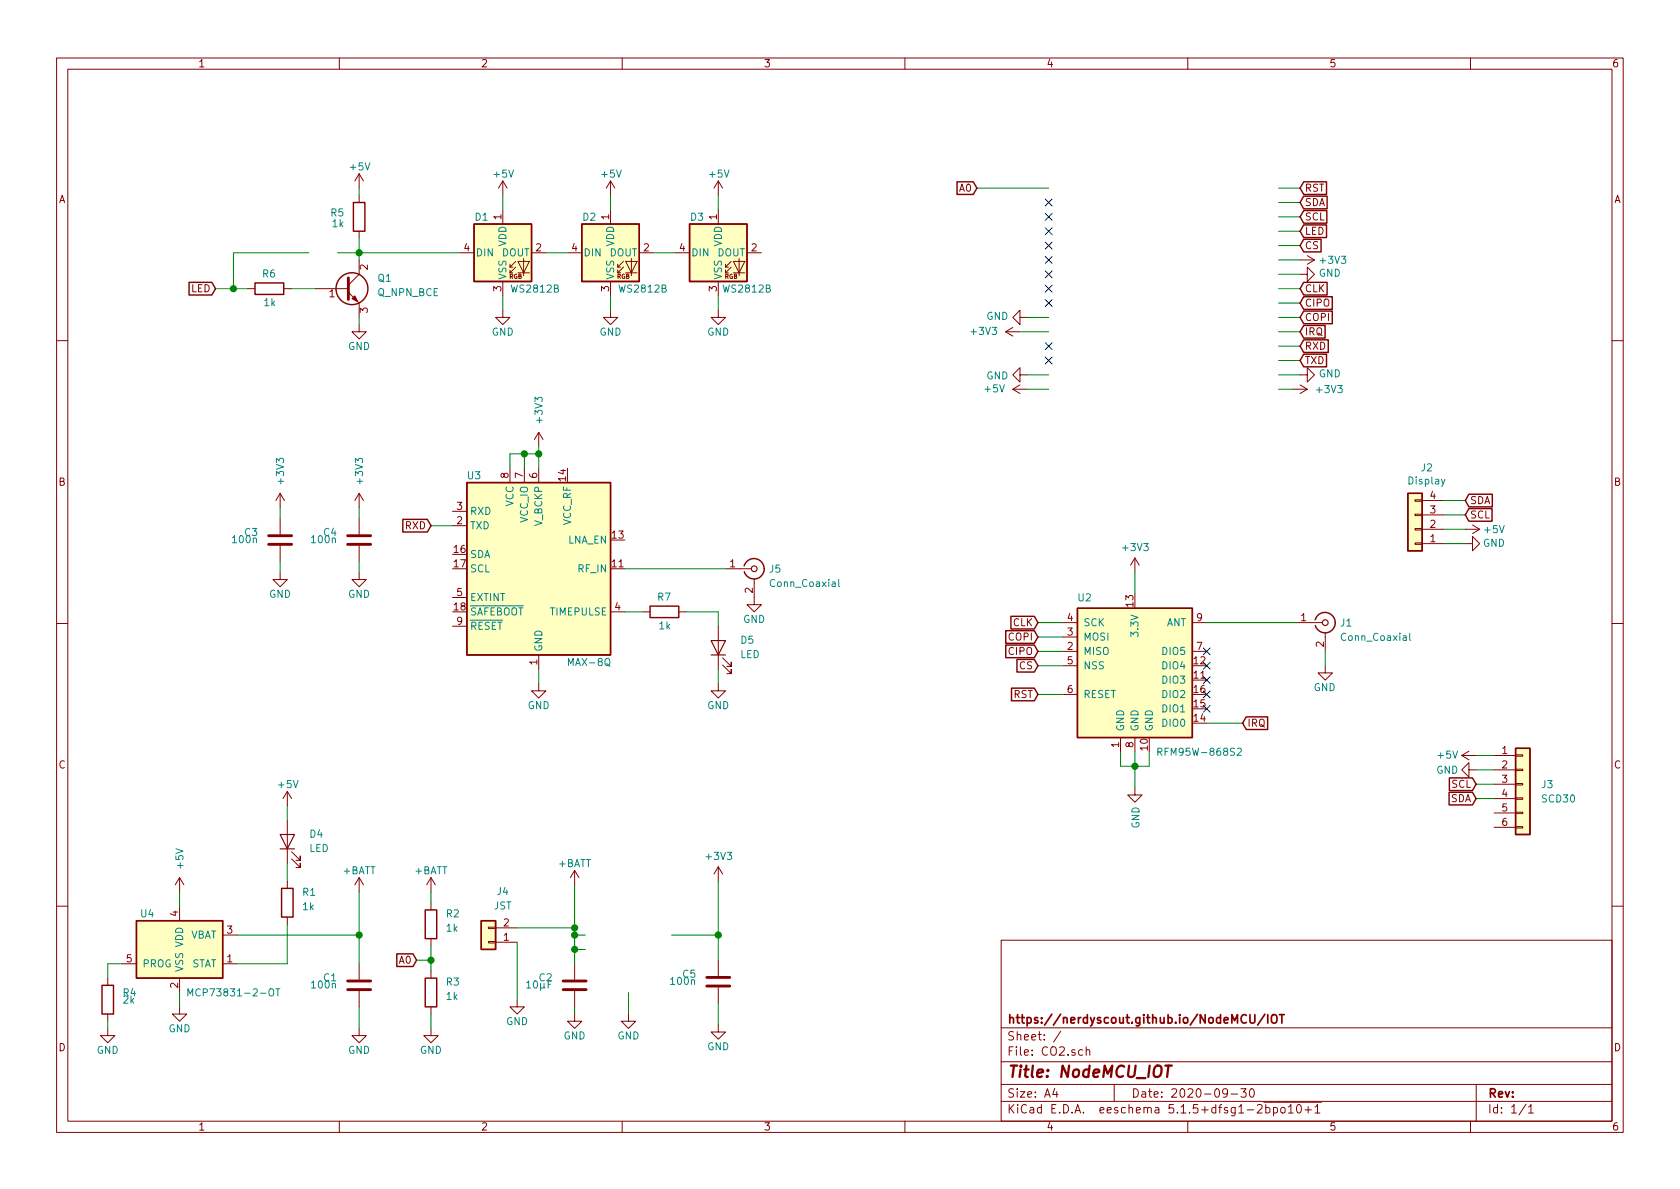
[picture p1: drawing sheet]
<svg xmlns="http://www.w3.org/2000/svg" width="297mm" height="210mm" viewBox="0 0 297 210" stroke-linecap="round" stroke-linejoin="round" font-family="sans-serif">
<g fill="none" stroke="#840000" stroke-width=".18">
<path d="M10 10.3h277v189.9h-277zM12 12.2h273v186.1h-273zM60 10.3v1.9M110 10.3v1.9M160 10.3v1.9M210 10.3v1.9M260 10.3v1.9M63.5 30.7v2.6M63.5 34.5v1.3M63.5 30.7l-.8 1.3M63.5 30.7l.8 1.3M88.9 32l-.8 1.3"/>
<path d="M88.9 32v2.5M88.9 37.1v2.5M88.9 32l.8 1.3M107.9 32l-.7 1.3M107.9 32v2.5M107.9 37.1v2.5M107.9 32l.8 1.3M127 32v2.5M127 37.1v2.5M127 32l-.8 1.3M127 32l.8 1.3M43.8 51h1.3"/>
<path d="M50.2 51h1.2M55.9 51h5.7M61.6 51.7l1.9 1.9v2.5M63.5 57.4v1.3h-1.3l1.3 1.2 1.3-1.2h-1.3M63.5 40.9v1.3M63.5 46v2.5l-1.9 1.9M81.3 44.7h2.5M88.9 54.9v1.2h-1.3l1.3 1.3 1.3-1.3h-1.3M88.9 49.8v2.5M90.2 47.2h.5M91.2 47.2l-1 1.1v-.6M91.2 46.2l-1 1v-.5"/>
<path d="M91.6 46.2h2l-1 2.1zM91.6 48.3h2M92.6 45.7v3.1M94 44.7h2.5M100.3 44.7h2.6M107.9 54.9v1.2h-1.2l1.2 1.3 1.3-1.3h-1.3M107.9 49.8v2.5M109.2 47.2h.5M110.2 47.2l-1 1.1v-.6M110.2 46.2l-1 1v-.5M110.6 46.2h2l-1 2.1zM110.6 48.3h2"/>
<path d="M111.6 45.7v3.1M113 44.7h2.6M119.4 44.7h2.5M127 54.9v1.2h-1.3l1.3 1.3 1.3-1.3h-1.3M127 49.8v2.5M128.3 47.2h.5M129.3 47.2l-1 1.1v-.6M129.3 46.2l-1 1v-.5M129.7 46.2h2l-1 2.1zM129.7 48.3h2M130.7 45.7v3.1M132.1 44.7h2.5"/>
<path d="M177.8 58.7l1.3 .7M177.8 58.7h2.5M179.1 57.9l-1.3 .8M180.3 56.1v1.3l-1.2-1.3 1.2-1.2v1.2h1.3M229.9 48.5h1.2v-1.3l1.3 1.3-1.3 1.3v-1.3M229.9 46h2.5M231.1 45.2l1.3 .8M232.4 46l-1.3 .7M10 60.2h2M95.2 76.4l-.7 1.3M95.2 76.4v2.6M95.2 76.4l.8 1.3"/>
<path d="M179.1 68.8l1.2 .8M179.1 68.8h2.5M180.3 66.3v-1.3l-1.2 1.3 1.2 1.3v-1.3h1.3M180.3 68.1l-1.2 .7M228.6 68.8h2.5M229.9 66.3h1.2v-1.3l1.3 1.3-1.3 1.3v-1.3M229.9 68.1l1.2 .7M231.1 68.8l-1.2 .8M285 60.2h2M49.5 87.2l-.7 1.3M49.5 87.2v2.6M49.5 91.7v2.8"/>
<path d="M49.5 96.5v2.8M49.5 87.2l.8 1.3M63.5 87.2v2.6M63.5 91.7v2.8M63.5 96.5v2.8M63.5 87.2l-.8 1.3M63.5 87.2l.8 1.3M80 93h2.5M80 90.4h2.5M90.2 82.8v2.5M92.7 82.8v2.5M95.2 82.8v2.5"/>
<path d="M200.7 98.7l-.8 1.2M200.7 98.7v2.5M200.7 98.7l.7 1.2M250.2 88.4h1.3v.2h-1.3zM250.2 90.9h1.3v.3h-1.3zM250.2 96h1.3v.3h-1.3zM250.2 93.5h1.3v.2h-1.3zM251.5 96.1h3.8M251.5 93.6h3.8M251.5 91.1h3.8M251.5 88.5h3.8M259.1 96.1h1.2v-1.2l1.3 1.2-1.3 1.3v-1.3"/>
<path d="M259.1 93.6h2.5M260.3 92.8l1.3 .8M261.6 93.6l-1.3 .8M10 110.3h2M49.5 101.2v1.3h1.3l-1.3 1.3-1.2-1.3h1.2M63.5 101.2v1.3h1.3l-1.3 1.3-1.3-1.3h1.3M80 105.7h2.5M80 110.7h2.5M95.2 115.8v2.6M107.9 108.2h2.6M113.7 108.2h1.2M120 108.2h1.3"/>
<path d="M127 110.7v7.7M127.8 117.6l1.5 1.5v-.7v.7h-.8M127.8 116.3l1.5 1.6v-.8v.8h-.8M128.3 100.6h4.5M133.3 102.4v4.5h1.3l-1.3 1.3-1.2-1.3h1.2M188 110.1h2.5M188 115.2h2.5M188 112.6h2.5M188 117.7h2.5M210.8 110.1h2.6M210.8 115.2h2.6M229.2 110.1h4.6"/>
<path d="M234.3 117.7v1.3h1.3l-1.3 1.3-1.3-1.3h1.3M234.3 111.9v3.3M285 110.3h2M50.8 139.9l-.8 1.3M50.8 139.9v2.6M50.8 139.9l.8 1.3M95.2 120.9v1.3h1.3l-1.3 1.2-1.2-1.2h1.2M127 120.9v1.3h1.3l-1.3 1.2-1.3-1.2h1.3M188 122.8h2.5M198.1 130.4v2.6M200.7 139.3v1.3h1.2l-1.2 1.3-1.3-1.3h1.3M200.7 130.4v2.6"/>
<path d="M258.4 133.6h2.6M258.4 133.6l1.3 .8M259.7 136.1v-1.2l-1.3 1.2 1.3 1.3v-1.3h1.3M259.7 132.8l-1.3 .8M264.2 133.6h3.8M264.2 136.1h3.8M264.2 138.7h3.8M268 136h1.2v.3h-1.2zM268 133.5h1.2v.2h-1.2zM268 138.6h1.2v.2h-1.2zM31.7 155.2l-.7 1.3M31.7 155.2v2.5"/>
<path d="M31.7 155.2l.8 1.3M50.8 145v7.6M50.8 155.8v1.3M51.6 151.9l1.5 1.5v-.8v.8h-.8M51.6 150.6l1.5 1.5v-.7v.7h-.8M63.5 155.2v2.5M63.5 155.2l-.8 1.3M63.5 155.2l.8 1.3M76.2 155.2l-.8 1.3M76.2 155.2v2.5M76.2 159.6v1.3M76.2 155.2l.8 1.3"/>
<path d="M101.6 153.9l-.8 1.3M101.6 153.9v2.6M101.6 153.9l.8 1.3M127 153.3l-.8 1.3M127 153.3v2.5M127 153.3l.8 1.3M264.2 141.2h3.8M264.2 143.8h3.8M264.2 146.3h3.8M268 143.6h1.2v.3h-1.2zM268 146.2h1.2v.2h-1.2zM268 141.1h1.2v.2h-1.2z"/>
<path d="M10 160.2h2M19 173v1.2M19 179.3v1.3M21.6 170.4h2.5M31.7 178v1.3h1.3l-1.3 1.3-1.2-1.3h1.2M31.7 160.3v2.5M31.7 173v2.5M39.4 170.4h2.5M39.4 165.3h2.5M50.8 162.2v1.2M63.5 170.4v2.8M63.5 175.3v2.7"/>
<path d="M76.2 166v1.3M76.2 171.7v1.3M76.2 178v1.3M86.4 164h1.2v.2h-1.2zM86.4 166.5h1.2v.2h-1.2zM87.6 166.6h3.8M87.6 164.1h3.8M91.4 176.8v1.2h1.3l-1.3 1.3-1.2-1.3h1.2M101.6 179.3v1.3h1.3l-1.3 1.3-1.3-1.3h1.3M101.6 170.4v2.8M101.6 175.3v2.7M111.1 179.3v1.3h1.3l-1.3 1.3-1.2-1.3h1.2"/>
<path d="M127 169.8v2.8M127 174.6v2.8M177 166.3h108v32h-108zM285 160.2h2M19 181.9v1.2h1.3l-1.3 1.3-1.2-1.3h1.2M60 198.3v1.9M63.5 181.9v1.2h1.3l-1.3 1.3-1.3-1.3h1.3M76.2 181.9v1.2h1.3l-1.3 1.3-1.3-1.3h1.3M110 198.3v1.9M127 181.2v1.3h1.3l-1.3 1.3-1.3-1.3h1.3M160 198.3v1.9M177 194.8h108"/>
<path d="M177 191.8h108M177 187.8h108M177 181.8h108M186.5 192.5l-.4 1h1M186.8 193v1M187.6 182.3l-1.3 2M191.4 185.7l-.4-.1-.3 .3 .1 .6h.6M192 185.7l.3-.1 .3 .1 .1 .9M192 185.1v1.5M197 191.8v3M210 198.3v1.9M217 193.2l-.1 .2a.48 .48 0 0 1-.6-.1v-.6a.48 .48 0 0 1 .6-.1l.1 .1a1.19 1.19 0 0 1-.2 1.2l-.5 .1"/>
<path d="M217.7 193.5h1.1M219.4 192.5h.9l-.5 .6 .5 .1v.7l-.3 .1-.6-.1M221.1 192.6l.2-.1a.8 .8 0 0 1 .5 .8 .8 .8 0 0 1-.5 .7 1 1 0 0 1-.2-1.4zM222.3 195.5l.2-.2h.4l.3 .5-1 1h1M223.4 194.9h10.3M223.8 195.9l.4-.1 .3 .3v.6l-.3 .1-.4-.1M223.8 195.3v1.5M225.2 195.9l.4-.1 .3 .3-.1 .6-.2 .1-.4-.1M225.2 195.8v1.5M226.5 196l.2-.2 .5 .2v.5l-.1 .2-.4 .1-.2-.1zM227.8 195.8l.4-.5v1.5M227.8 196.8h.9"/>
<path d="M229.4 195.4l.2-.1a.8 .8 0 0 1 .5 .8 .8 .8 0 0 1-.5 .7 1 1 0 0 1-.2-1.4zM230.7 196.3h1.2M231.3 195.7v1.1M232.5 195.8l.4-.5v1.5M232.5 196.8h.9M260 198.3v1.9M261 191.8v6.5M269.8 195.2l-1.2 2M270.3 195.8l.4-.5v1.5M270.3 196.8h.8"/>
</g>
<path d="M206 188.4h1.2M206.6 188.4l-.3 2" fill="none" stroke="#840000" stroke-width=".41"/>
<path d="M221 179.4v1.2l.3 .3h.3l.3-.3v-1.2M223.6 179.3l-1.2 2M224.2 179.4v1.5M225 179.5a.5 .5 0 0 1 .5 0 .5 .5 0 0 1 .3 .4v.5a.5 .5 0 0 1-.5 .5 .5 .5 0 0 1-.5-.5v-.5zM226.2 179.4h.9M226.6 179.4v1.5" fill="none" stroke="#840000" stroke-width=".3"/>
<g fill="#ffffc2" stroke="#ffffc2" stroke-width=".18">
<path d="M85.1 162.8h2.5v5.1h-2.5z"/>
<path d="M24.1 162.8h15.3v10.2h-15.3z"/>
<path d="M82.5 85.3h25.4v30.5h-25.4z"/>
<path d="M268 132.3h2.5v15.3h-2.5z"/>
<path d="M102.9 39.6h10.1v10.2h-10.1z"/>
<path d="M121.9 39.6h10.2v10.2h-10.2z"/>
<path d="M83.8 39.6h10.2v10.2h-10.2z"/>
<path d="M190.5 107.6h20.3v22.8h-20.3z"/>
<path d="M248.9 87.2h2.6v10.2h-2.6z"/>
</g>
<g fill="none" stroke="#840000" stroke-width=".25">
<path d="M62.5 35.8h2v5.1h-2zM83.8 39.6h10.2v10.2h-10.2zM102.9 39.6h10.1v10.2h-10.1zM121.9 39.6h10.2v10.2h-10.2zM169.2 32.2h2.9l.6 1.1-.6 1.1h-2.9zM230.5 34.7h4.1v2.2h-4.1l-.6-1.1zM230.5 37.2h4.1v2.3h-4.1l-.6-1.2zM230.5 39.8h4v2.2h-4l-.6-1.1zM230.5 32.2h4v2.2h-4l-.6-1.1zM33.4 49.9h4.1l.6 1.1-.6 1.2h-4.1zM45.1 50h5.1v2.1h-5.1zM230.5 55h5.1v2.2h-5.1l-.6-1.1z"/>
<path d="M230.5 52.5h5.1v2.2h-5.1l-.6-1.1zM230.5 49.9h4.1v2.3h-4.1l-.6-1.2zM230.5 42.3h3.1v2.2h-3.1l-.6-1.1zM230.5 57.6h3.8v2.2h-3.8l-.6-1.1zM230.5 60.1h4.3v2.2h-4.3l-.6-1.1zM230.5 62.6h4v2.3h-4l-.6-1.2zM71.2 91.8h4.4l.6 1.2-.6 1.1h-4.4zM82.5 85.3h25.4v30.5h-25.4zM248.9 87.2h2.6v10.2h-2.6zM259.7 87.4h4.2v2.2h-4.2l-.6-1.1zM259.7 89.9h4.1v2.3h-4.1l-.6-1.1zM114.9 107.2h5.1v2h-5.1z"/>
<path d="M131.6 100.1a1.8 1.8 0 0 1 2-1.3 1.8 1.8 0 0 1 1.5 1.8M135.1 100.6a1.8 1.8 0 0 1-1.5 1.8 1.8 1.8 0 0 1-2-1.3M177.8 114.1h5.1l.6 1.1-.6 1.1h-5.1zM177.8 111.5h5.1l.6 1.1-.6 1.2h-5.1zM178.7 109h4.2l.6 1.1-.6 1.1h-4.2zM179.8 116.6h3.1l.6 1.1-.6 1.1h-3.1zM190.5 107.6h20.3v22.8h-20.3zM232.5 109.6a1.8 1.8 0 0 1 2.8-1 1.8 1.8 0 0 1 .1 2.9 1.8 1.8 0 0 1-2.8-.9M178.8 121.7h4.1l.6 1.1-.6 1.1h-4.1zM220.3 126.8h3.8v2.2h-3.8l-.6-1.1zM256.3 137.6h4l.7 1.1-.7 1.1h-4zM268 132.3h2.5v15.3h-2.5z"/>
<path d="M49.8 157.1h2v5.1h-2zM256.2 140.1h4.1l.7 1.1-.7 1.1h-4.1zM18 174.2h2.1v5.1h-2.1zM24.1 162.8h15.3v10.2h-15.3zM70.2 168.7h2.8l.7 1.1-.7 1.1h-2.8zM75.2 160.9h2v5.1h-2zM75.2 173h2v5h-2zM85.1 162.8h2.5v5.1h-2.5z"/>
<circle cx="62.2" cy="51" r="2.82"/>
</g>
<g fill="none" stroke="#840000" stroke-width=".2">
<path d="M125.7 113.3h2.6l-1.3 2.5zM125.7 115.8h2.6M49.5 147.6h2.6l-1.3 2.5zM49.5 150.1h2.6"/>
<circle cx="133.4" cy="100.6" r=".51"/>
<circle cx="234.3" cy="110.1" r=".51"/>
</g>
<path d="M61.6 49.1v3.9M47.5 94.7h4.1M47.5 96.3h4.1M61.5 94.7h4M61.5 96.3h4M61.5 173.5h4M61.5 175h4M99.6 173.5h4M99.6 175h4M125 172.8h4M125 174.4h4" fill="none" stroke="#840000" stroke-width=".51"/>
<path d="M148.3 102.5v1.1l.2 .1M249.3 112v1.1l.1 .2M204.7 133l.6-.1 .2-.2-.1-.3-.2-.1h-.5v1.3M205 133l.5 .6M218.8 132.4l.5-.1 .2 .4-.1 .2-.7 .7h.8M33.2 176.1v-1.3l.5 1 .4-1v1.3M48.8 174.8h.7M49.1 174.8v1.3" fill="none" stroke="#008484" stroke-width=".18"/>
<path d="M62.2 52.8l.5-.5 .5 1z" fill="#840000" stroke="#840000" stroke-width=".18"/>
<g fill="none" stroke="#008400" stroke-width=".18">
<path d="M63.5 33.3v1.2M88.9 34.5v2.6M107.9 34.5v2.6M127 34.5v2.6M172.7 33.3h12.7M226.1 33.3h3.8M226.1 38.3h3.8M226.1 35.8h3.8M38.1 51h5.7M51.4 51h4.5M54.6 44.7h-13.3v6.3M59.7 44.7h21.6"/>
<path d="M63.5 42.2v3.8M63.5 56.1v1.3M88.9 52.3v2.6M96.5 44.7h3.8M107.9 52.3v2.6M115.6 44.7h3.8M127 52.3v2.6M180.3 58.7h5.1M181.6 56.1h3.8M226.1 40.9h3.8M226.1 43.4h3.8M226.1 56.1h3.8"/>
<path d="M226.1 48.5h3.8M226.1 51h3.8M226.1 46h3.8M226.1 58.7h3.8M226.1 53.6h3.8M95.2 79v3.8M181.6 68.8h3.8M181.6 66.3h3.8M226.1 68.8h2.5M226.1 66.3h3.8M226.1 63.7h3.8M226.1 61.2h3.8"/>
<path d="M49.5 89.8v1.9M49.5 99.3v1.9M63.5 89.8v1.9M63.5 99.3v1.9M76.2 93h3.8M92.7 80.3v2.5M95.2 80.3h-5v2.5M255.3 96.1h3.8M255.3 93.6h3.8M255.3 88.5h3.8M255.3 91.1h3.8M95.2 118.4v2.5"/>
<path d="M110.5 108.2h3.2M110.5 100.6h17.8M121.3 108.2h5.7v2.5M127 118.4v2.5M183.5 110.1h4.5M183.5 112.6h4.5M183.5 115.2h4.5M183.5 117.7h4.5M200.7 101.2v3.8M213.4 110.1h15.8M234.3 115.2v2.5M183.5 122.8h4.5"/>
<path d="M198.1 133v2.5h5.1v-2.5M200.7 133v6.3M213.4 127.9h6.3M261 138.7h3.2M261 136.1h3.2M261 133.6h3.2M31.7 157.7v2.6M50.8 142.5v2.5M50.8 152.6v3.2M63.5 157.7v12.7M76.2 157.7v1.9M101.6 156.5v13.9"/>
<path d="M127 155.8v14M261 141.2h3.2M21.6 170.4h-2.6v2.6M31.7 175.5v2.5M41.9 165.3h21.6M50.8 163.4v7h-8.9M63.5 178v3.9M73.7 169.8h2.5M76.2 167.3v4.4M76.2 179.3v2.6M91.4 164.1h10.2M91.4 166.6v10.2"/>
<path d="M101.6 178v1.3M101.6 165.3h1.9M101.6 167.9h1.9M111.1 175.5v3.8M118.7 165.3h8.3M127 177.4v3.8M19 180.6v1.3"/>
</g>
<g fill="#008400" stroke="#008400" stroke-width=".25">
<circle cx="127" cy="165.3" r=".51"/>
<circle cx="76.2" cy="169.8" r=".51"/>
<circle cx="63.5" cy="165.3" r=".51"/>
<circle cx="200.7" cy="135.5" r=".51"/>
<circle cx="101.6" cy="164.1" r=".51"/>
<circle cx="92.7" cy="80.3" r=".51"/>
<circle cx="63.5" cy="44.7" r=".51"/>
<circle cx="95.3" cy="80.3" r=".51"/>
<circle cx="41.3" cy="51" r=".51"/>
<circle cx="101.6" cy="167.9" r=".51"/>
<circle cx="101.6" cy="165.3" r=".51"/>
</g>
<g fill="none" stroke="#000084" stroke-width=".18">
<path d="M184.8 37.7l1.2 1.3M184.8 35.2l1.2 1.2M186 37.7l-1.2 1.3M186 35.2l-1.2 1.2M184.8 47.9l1.2 1.2M184.8 40.3l1.2 1.2M184.8 53l1.2 1.2M184.8 50.4l1.2 1.3M184.8 42.8l1.2 1.2M184.8 45.4l1.2 1.2M186 47.9l-1.2 1.2M186 40.3l-1.2 1.2"/>
<path d="M186 53l-1.2 1.2M186 50.4l-1.2 1.3M186 42.8l-1.2 1.2M186 45.4l-1.2 1.2M184.8 60.6l1.2 1.2M184.8 63.1l1.2 1.3M186 60.6l-1.2 1.2M186 63.1l-1.2 1.3M212.8 117.1l1.2 1.2M212.8 119.7l1.2 1.2M212.8 114.6l1.2 1.2M214 117.1l-1.2 1.2"/>
<path d="M214 119.7l-1.2 1.2M214 114.6l-1.2 1.2M212.8 122.2l1.2 1.2M212.8 124.7l1.2 1.3M214 122.2l-1.2 1.2M214 124.7l-1.2 1.3"/>
</g>
<text font-size="2.8" fill="#840000" x="178" y="190.5">Title: NodeMCU_IOT</text>
<g font-size="2.1" fill="#840000">
<text x="178" y="184">Sheet: /</text>
<text x="178" y="181">https://nerdyscout.github.io/NodeMCU/IOT</text>
<text x="178" y="186.7">File: CO2.sch</text>
<text x="178" y="196.9">KiCad E.D.A. eeschema 5.1.5+dfsg1-2bpo10+1</text>
<text x="178" y="194.1">Size: A4</text>
<text x="200" y="194.1">Date: 2020-09-30</text>
<text x="263" y="194.1">Rev:</text>
<text x="263" y="196.9">Id: 1/1</text>
</g>
<g font-size="1.8" fill="#840000">
<text x="35" y="11.9">1</text>
<text x="85" y="11.9">2</text>
<text x="135" y="11.9">3</text>
<text x="185" y="11.9">4</text>
<text x="235" y="11.9">5</text>
<text x="285" y="11.9">6</text>
<text x="10.4" y="35.9">A</text>
<text x="169.7" y="33.9">A0</text>
<text x="230.7" y="33.9">RST</text>
<text x="285.4" y="35.9">A</text>
<text x="88.6" y="38.8" transform="rotate(-90 88.6 38.8)">1</text>
<text x="107.7" y="38.8" transform="rotate(-90 107.7 38.8)">1</text>
<text x="126.7" y="38.8" transform="rotate(-90 126.7 38.8)">1</text>
<text x="230.7" y="36.4">SDA</text>
<text x="230.7" y="39">SCL</text>
<text x="230.7" y="41.5">LED</text>
<text x="65" y="47.7" transform="rotate(-90 65 47.7)">2</text>
<text x="82.1" y="44.4">4</text>
<text x="94.8" y="44.4">2</text>
<text x="101.1" y="44.4">4</text>
<text x="113.8" y="44.4">2</text>
<text x="120.2" y="44.4">4</text>
<text x="132.9" y="44.4">2</text>
<text x="230.7" y="44.1">CS</text>
<text x="33.8" y="51.7">LED</text>
<text x="58.2" y="52.6">1</text>
<text x="88.6" y="51.5" transform="rotate(-90 88.6 51.5)">3</text>
<text x="107.7" y="51.5" transform="rotate(-90 107.7 51.5)">3</text>
<text x="126.7" y="51.5" transform="rotate(-90 126.7 51.5)">3</text>
<text x="230.7" y="51.7">CLK</text>
<text x="65" y="55.3" transform="rotate(-90 65 55.3)">3</text>
<text x="230.7" y="56.8">COPI</text>
<text x="230.7" y="54.2">CIPO</text>
<text x="230.7" y="59.3">IRQ</text>
<text x="230.7" y="61.8">RXD</text>
<text x="230.7" y="64.4">TXD</text>
<text x="10.4" y="85.9">B</text>
<text x="89.9" y="84.6" transform="rotate(-90 89.9 84.6)">8</text>
<text x="92.5" y="84.6" transform="rotate(-90 92.5 84.6)">7</text>
<text x="95" y="84.6" transform="rotate(-90 95 84.6)">6</text>
<text x="100.1" y="85" transform="rotate(-90 100.1 85)">14</text>
<text x="252.9" y="88.3">4</text>
<text x="259.9" y="89.1">SDA</text>
<text x="285.4" y="85.9">B</text>
<text x="71.7" y="93.6">RXD</text>
<text x="80.8" y="92.7">2</text>
<text x="80.8" y="90.2">3</text>
<text x="108.3" y="95.2">13</text>
<text x="252.9" y="95.9">1</text>
<text x="252.9" y="93.3">2</text>
<text x="252.9" y="90.8">3</text>
<text x="259.9" y="91.7">SCL</text>
<text x="80.3" y="97.8">16</text>
<text x="80.3" y="100.3">17</text>
<text x="108.3" y="100.3">11</text>
<text x="129.1" y="100.3">1</text>
<text x="80.3" y="107.9">18</text>
<text x="80.8" y="105.4">5</text>
<text x="108.7" y="107.9">4</text>
<text x="133.1" y="104.9" transform="rotate(-90 133.1 104.9)">2</text>
<text x="200.4" y="107.3" transform="rotate(-90 200.4 107.3)">13</text>
<text x="80.8" y="110.5">9</text>
<text x="178.4" y="113.3">COPI</text>
<text x="179.1" y="110.7">CLK</text>
<text x="188.7" y="112.4">3</text>
<text x="188.7" y="109.8">4</text>
<text x="211.6" y="109.8">9</text>
<text x="230" y="109.8">1</text>
<text x="95" y="117.6" transform="rotate(-90 95 117.6)">1</text>
<text x="178.4" y="115.8">CIPO</text>
<text x="180.3" y="118.4">CS</text>
<text x="188.7" y="114.9">2</text>
<text x="188.7" y="117.5">5</text>
<text x="211.1" y="117.5">12</text>
<text x="211.6" y="114.9">7</text>
<text x="234.1" y="114.4" transform="rotate(-90 234.1 114.4)">2</text>
<text x="179.2" y="123.4">RST</text>
<text x="188.7" y="122.5">6</text>
<text x="211.1" y="120">11</text>
<text x="211.1" y="125.1">15</text>
<text x="211.1" y="122.5">16</text>
<text x="211.1" y="127.6">14</text>
<text x="220.5" y="128.5">IRQ</text>
<text x="10.4" y="135.9">C</text>
<text x="197.9" y="132.2" transform="rotate(-90 197.9 132.2)">1</text>
<text x="200.4" y="132.2" transform="rotate(-90 200.4 132.2)">8</text>
<text x="202.9" y="132.7" transform="rotate(-90 202.9 132.7)">10</text>
<text x="265.6" y="133.3">1</text>
<text x="265.6" y="135.9">2</text>
<text x="285.4" y="135.9">C</text>
<text x="256.5" y="141.9">SDA</text>
<text x="256.7" y="139.3">SCL</text>
<text x="265.6" y="138.4">3</text>
<text x="265.6" y="141">4</text>
<text x="265.6" y="143.5">5</text>
<text x="265.6" y="146">6</text>
<text x="31.5" y="162" transform="rotate(-90 31.5 162)">4</text>
<text x="40.2" y="165.1">3</text>
<text x="89.1" y="166.4">1</text>
<text x="89.1" y="163.8">2</text>
<text x="22.4" y="170.2">5</text>
<text x="40.2" y="170.2">1</text>
<text x="70.6" y="170.4">A0</text>
<text x="31.5" y="174.7" transform="rotate(-90 31.5 174.7)">2</text>
<text x="10.4" y="185.9">D</text>
<text x="285.4" y="185.9">D</text>
<text x="35" y="199.9">1</text>
<text x="85" y="199.9">2</text>
<text x="135" y="199.9">3</text>
<text x="185" y="199.9">4</text>
<text x="235" y="199.9">5</text>
<text x="285" y="199.9">6</text>
</g>
<g font-size="1.8" fill="#008484">
<text x="62" y="30.1">+5V</text>
<text x="87.4" y="31.4">+5V</text>
<text x="106.5" y="31.4">+5V</text>
<text x="125.5" y="31.4">+5V</text>
<text x="58.5" y="38.3">R5</text>
<text x="58.8" y="40.2">1k</text>
<text x="84" y="39">D1</text>
<text x="103.1" y="39">D2</text>
<text x="122.1" y="39">D3</text>
<text x="84.1" y="45.3">DIN</text>
<text x="88.7" y="45.3">DOUT</text>
<text x="89.5" y="43.6" transform="rotate(-90 89.5 43.6)">VDD</text>
<text x="103.1" y="45.3">DIN</text>
<text x="107.8" y="45.3">DOUT</text>
<text x="108.6" y="43.6" transform="rotate(-90 108.6 43.6)">VDD</text>
<text x="122.2" y="45.3">DIN</text>
<text x="126.8" y="45.3">DOUT</text>
<text x="127.6" y="43.6" transform="rotate(-90 127.6 43.6)">VDD</text>
<text x="233.6" y="46.7">+3V3</text>
<text x="46.5" y="49.1">R6</text>
<text x="66.8" y="52.4">Q_NPN_BCE</text>
<text x="66.9" y="49.8">Q1</text>
<text x="89.5" y="49.5" transform="rotate(-90 89.5 49.5)">VSS</text>
<text x="90.6" y="51.7">WS2812B</text>
<text x="108.6" y="49.5" transform="rotate(-90 108.6 49.5)">VSS</text>
<text x="109.7" y="51.7">WS2812B</text>
<text x="127.6" y="49.5" transform="rotate(-90 127.6 49.5)">VSS</text>
<text x="128.1" y="51.7">WS2812B</text>
<text x="233.2" y="48.9">GND</text>
<text x="46.7" y="54.1">1k</text>
<text x="86.9" y="59.4">GND</text>
<text x="106" y="59.4">GND</text>
<text x="125" y="59.4">GND</text>
<text x="171.8" y="59.2">+3V3</text>
<text x="174.4" y="56.6">GND</text>
<text x="61.5" y="61.9">GND</text>
<text x="174.2" y="69.4">+5V</text>
<text x="174.4" y="67.1">GND</text>
<text x="232.9" y="69.5">+3V3</text>
<text x="233.2" y="66.7">GND</text>
<text x="95.9" y="74.6" transform="rotate(-90 95.9 74.6)">+3V3</text>
<text x="251.3" y="83.4">J2</text>
<text x="50.2" y="85.4" transform="rotate(-90 50.2 85.4)">+3V3</text>
<text x="64.2" y="85.4" transform="rotate(-90 64.2 85.4)">+3V3</text>
<text x="82.7" y="84.8">U3</text>
<text x="90.8" y="89.6" transform="rotate(-90 90.8 89.6)">VCC</text>
<text x="249.1" y="85.7">Display</text>
<text x="43.3" y="94.8">C3</text>
<text x="57.3" y="94.8">C4</text>
<text x="83.1" y="93.6">TXD</text>
<text x="83.1" y="91.1">RXD</text>
<text x="93.3" y="92.4" transform="rotate(-90 93.3 92.4)">VCC_IO</text>
<text x="95.9" y="93" transform="rotate(-90 95.9 93)">V_BCKP</text>
<text x="101" y="92.9" transform="rotate(-90 101 92.9)">VCC_RF</text>
<text x="262.6" y="94.3">+5V</text>
<text x="41.2" y="96.1">100n</text>
<text x="55.2" y="96.1">100n</text>
<text x="83.1" y="98.7">SDA</text>
<text x="83.1" y="101.2">SCL</text>
<text x="100.4" y="96.1">LNA_EN</text>
<text x="102.3" y="101.2">RF_IN</text>
<text x="136.1" y="101.3">J5</text>
<text x="198.7" y="97.5">+3V3</text>
<text x="262.2" y="96.7">GND</text>
<text x="47.6" y="105.7">GND</text>
<text x="61.5" y="105.7">GND</text>
<text x="83.1" y="106.3">EXTINT</text>
<text x="116.3" y="106.2">R7</text>
<text x="136.4" y="103.8">Conn_Coaxial</text>
<text x="190.7" y="106.3">U2</text>
<text x="83.1" y="108.8">SAFEBOOT</text>
<text x="83.1" y="111.4">RESET</text>
<text x="97.3" y="108.8">TIMEPULSE</text>
<text x="116.6" y="111.3">1k</text>
<text x="131" y="113.8">D5</text>
<text x="131.4" y="110.2">GND</text>
<text x="191.5" y="113.3">MOSI</text>
<text x="191.5" y="110.7">SCK</text>
<text x="201.3" y="112.2" transform="rotate(-90 201.3 112.2)">3.3V</text>
<text x="206.2" y="110.7">ANT</text>
<text x="237.1" y="110.8">J1</text>
<text x="237.4" y="113.3">Conn_Coaxial</text>
<text x="95.9" y="115.3" transform="rotate(-90 95.9 115.3)">GND</text>
<text x="100.7" y="117.8">MAX-8Q</text>
<text x="130.9" y="116.4">LED</text>
<text x="191.5" y="115.8">MISO</text>
<text x="191.5" y="118.4">NSS</text>
<text x="205.7" y="118.4">DIO4</text>
<text x="205.7" y="115.8">DIO5</text>
<text x="93.3" y="125.4">GND</text>
<text x="125" y="125.4">GND</text>
<text x="191.5" y="123.4">RESET</text>
<text x="205.7" y="120.9">DIO3</text>
<text x="205.7" y="126">DIO1</text>
<text x="205.7" y="123.4">DIO2</text>
<text x="232.3" y="122.2">GND</text>
<text x="198.8" y="129.4" transform="rotate(-90 198.8 129.4)">GND</text>
<text x="201.3" y="129.4" transform="rotate(-90 201.3 129.4)">GND</text>
<text x="203.8" y="129.4" transform="rotate(-90 203.8 129.4)">GND</text>
<text x="205.7" y="128.5">DIO0</text>
<text x="205.5" y="133.6">RFM95W-868S2</text>
<text x="253.9" y="136.8">GND</text>
<text x="254.3" y="134.2">+5V</text>
<text x="49.3" y="139.4">+5V</text>
<text x="272.6" y="139.4">J3</text>
<text x="272.7" y="141.9">SCD30</text>
<text x="54.8" y="148.1">D4</text>
<text x="201.5" y="146.5" transform="rotate(-90 201.5 146.5)">GND</text>
<text x="32.4" y="153.5" transform="rotate(-90 32.4 153.5)">+5V</text>
<text x="54.7" y="150.7">LED</text>
<text x="60.6" y="154.6">+BATT</text>
<text x="73.3" y="154.6">+BATT</text>
<text x="98.7" y="153.3">+BATT</text>
<text x="125" y="152.1">+3V3</text>
<text x="53.5" y="158.4">R1</text>
<text x="53.6" y="161">1k</text>
<text x="87.3" y="160.8">JST</text>
<text x="87.9" y="158.3">J4</text>
<text x="24.9" y="162.2">U4</text>
<text x="33.5" y="166">VBAT</text>
<text x="78.9" y="162.2">R2</text>
<text x="79" y="164.8">1k</text>
<text x="25.1" y="171.1">PROG</text>
<text x="32.4" y="172" transform="rotate(-90 32.4 172)">VSS VDD</text>
<text x="33.7" y="171.1">STAT</text>
<text x="57.3" y="173.5">C1</text>
<text x="95.4" y="173.5">C2</text>
<text x="120.8" y="172.9">C5</text>
<text x="21.8" y="176.2">R4</text>
<text x="21.8" y="177.5">2k</text>
<text x="34.5" y="176.2">MCP73831-2-OT</text>
<text x="55.2" y="174.8">100n</text>
<text x="78.9" y="174.3">R3</text>
<text x="79" y="176.8">1k</text>
<text x="93.2" y="174.8">10µF</text>
<text x="118.7" y="174.2">100n</text>
<text x="29.8" y="182.5">GND</text>
<text x="89.5" y="181.3">GND</text>
<text x="99.6" y="183.8">GND</text>
<text x="109.2" y="183.8">GND</text>
<text x="125" y="185.7">GND</text>
<text x="17.1" y="186.4">GND</text>
<text x="61.5" y="186.4">GND</text>
<text x="74.2" y="186.4">GND</text>
</g>
<g font-size="1.1" fill="#840000">
<text x="90" y="49.3">RGB</text>
<text x="109.1" y="49.3">RGB</text>
<text x="128.1" y="49.3">RGB</text>
</g>
</svg>
